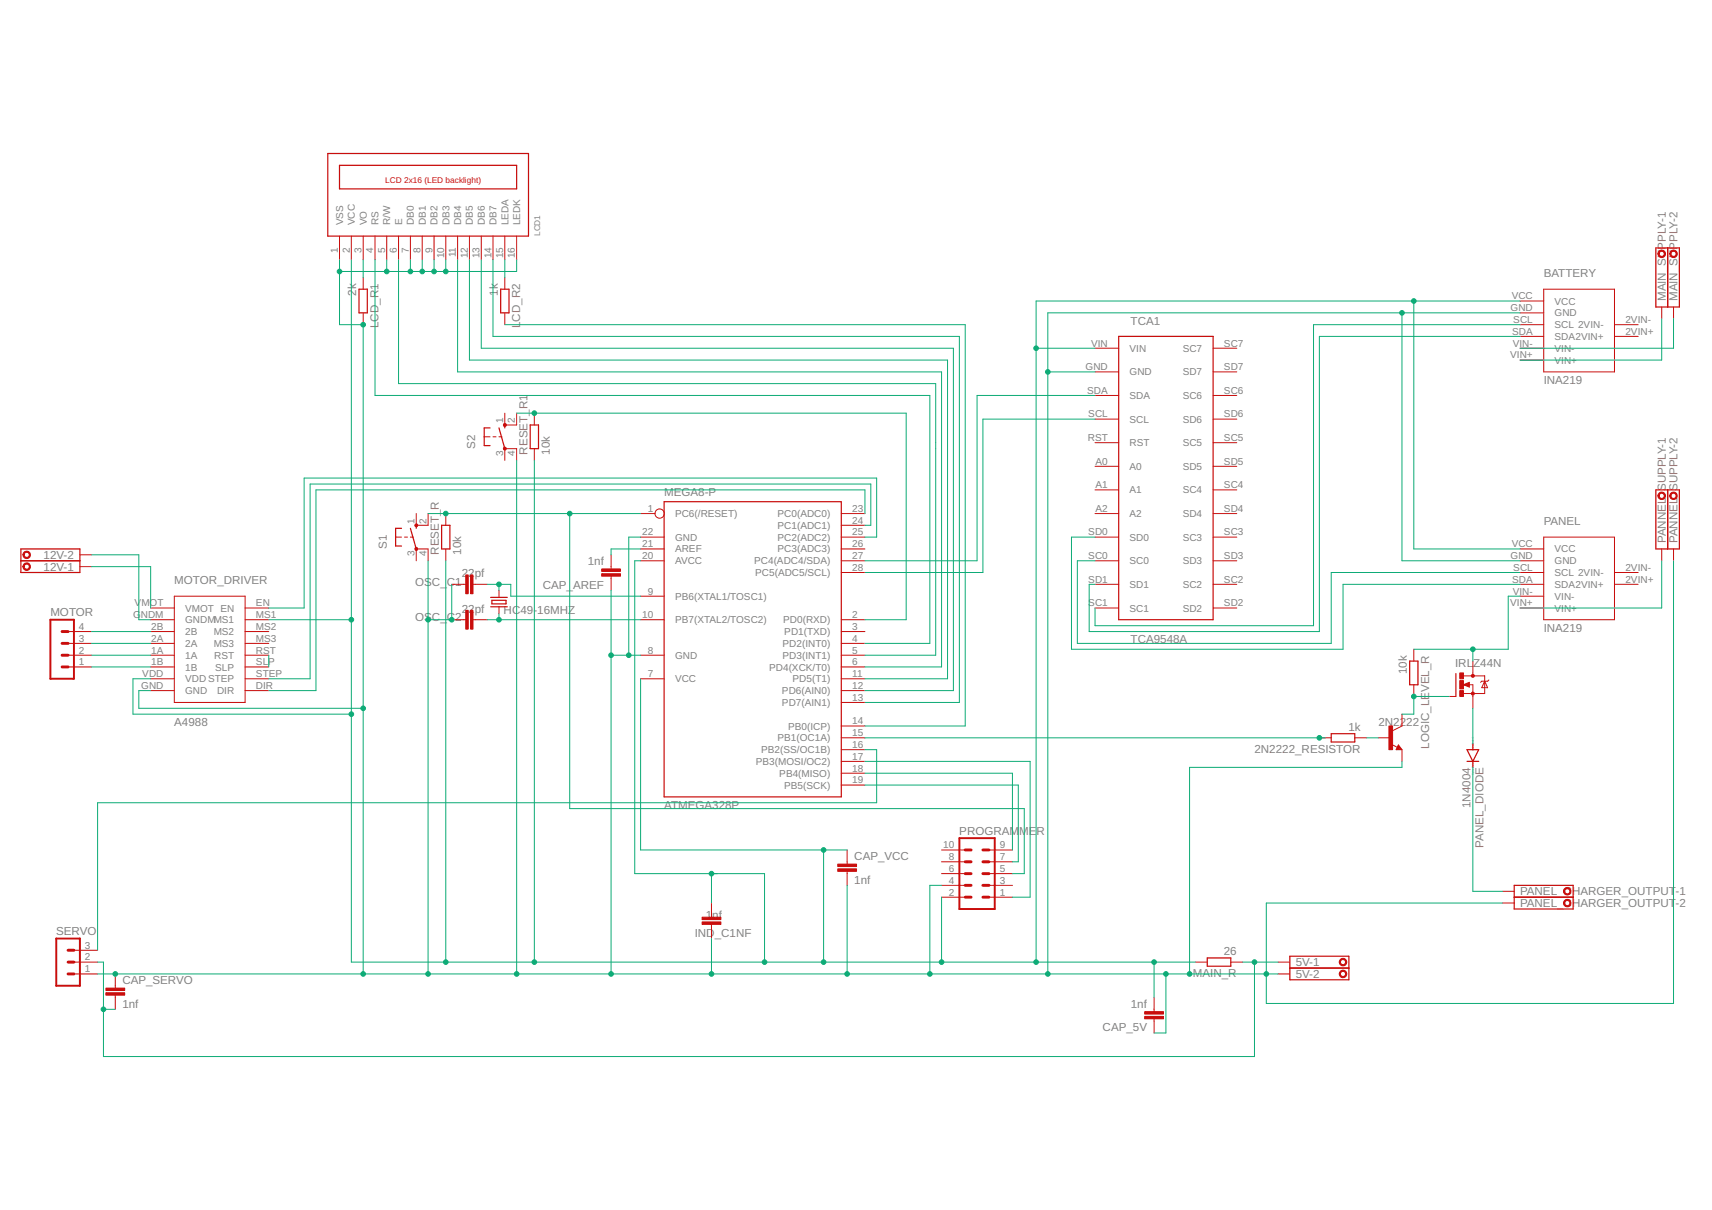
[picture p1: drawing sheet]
<svg xmlns="http://www.w3.org/2000/svg" width="297mm" height="210mm" viewBox="0 0 297 210" stroke-linecap="round" stroke-linejoin="round" font-family="sans-serif">
<g fill="none" stroke="#c90d0c" stroke-width=".21">
<path d="M56.9 26.6h34.8v14.4h-34.8zM58.9 28.7h30.7v4.1h-30.7zM62.3 50.2h1.4v4.1h-1.4zM86.9 50.2h1.4v4.1h-1.4zM194.1 58.4h16.4v49.1h-16.4zM287.3 43h4.1v10.3h-4.1zM289.3 43v10.3M85 74.2h-1v3.1h1M86.6 74.2l1 3.6M87.6 73.7v.5M92 73.7h1.4v4.1h-1.4zM3.6 95.2h10.3v4.1h-10.3z"/>
<path d="M3.6 97.3h10.3M69.7 91.7h-1.1v3h1.1M71.2 91.7l1 3.5M72.2 91.1v.6M76.6 91.1h1.5v4.1h-1.5zM115.2 87h30.8v51.2h-30.8zM287.3 85h4.1v10.2h-4.1zM289.3 85v10.2M85.1 105.3h2.9M85.1 103.6h2.9M85.3 104.1h2.5v.7h-2.5zM244.6 114.7h1.4v4.1h-1.4z"/>
<path d="M252.6 116.8v4M231 127.3h4.1v1.4h-4.1zM242.6 129.6l.1 .2h-.3l.2-.4 .5 .5h-.7M254.5 130h2.1l-1.1 2.1zM254.5 132.1h2.1M255.5 129v1M255.5 132.1v1M262.7 153.6h10.2v4.1h-10.2zM262.7 155.6h10.2M209.5 166.2h4.1v1.4h-4.1zM223.8 165.9h10.2v4.1h-10.2zM223.8 167.9h10.2"/>
</g>
<g fill="none" stroke="#c90d0c" stroke-width=".17">
<path d="M58.9 41v4.1M61 41v4.1M63 41v4.1M63 48.1v2.1M63 54.3v2M65.1 41v4.1M67.1 41v4.1M69.2 41v4.1M71.2 41v4.1M73.3 41v4.1M75.3 41v4.1M77.3 41v4.1"/>
<path d="M79.4 41v4.1M81.4 41v4.1M83.5 41v4.1M85.5 41v4.1M87.6 41v4.1M87.6 48.1v2.1M87.6 54.3v2M89.6 41v4.1M263.7 58.4h4.1M263.7 56.3h4.1M263.7 54.3h4.1M263.7 52.2h4.1"/>
<path d="M267.8 50.2h12.3v14.3h-12.3zM280.1 58.4h4.1M280.1 56.3h4.1M288.3 53.3v2M290.4 53.3v2M84 75.8h1M85.5 75.8h.6M86.6 75.8h.5M87.6 71.7v2h2v-2M87.6 79.9v-2.1h2v2.1M92.7 71.7v2M92.7 77.8v2.1"/>
<path d="M190 60.4h4.1M190 64.5h4.1M190 68.6h4.1M190 72.7h4.1M190 76.8h4.1M210.5 60.4h4.1M210.5 64.5h4.1M210.5 68.6h4.1M210.5 72.7h4.1M210.5 76.8h4.1M263.7 60.4h4.1M263.7 62.5h4.1"/>
<path d="M13.9 98.3h2M13.9 96.2h2M68.6 93.2h1.1M70.2 93.2h.5M71.2 93.2h.5M72.2 97.3v-2.1h2.1v2.1M72.2 89.1v2h2.1v-2M77.3 89.1v2M77.3 95.2v2.1M106 96.2v2.5M106 99.9v2.5M111.1 93.2h4.1"/>
<path d="M111.1 95.2h4.1M111.1 97.3h4.1M111.1 89.1h2.5M146 93.2h4.1M146 95.2h4.1M146 97.3h4.1M146 99.3h4.1M146 91.1h4.1M146 89.1h4.1M190 93.2h4.1M190 97.3h4.1M190 89.1h4.1"/>
<path d="M190 80.9h4.1M190 85h4.1M210.5 93.2h4.1M210.5 97.3h4.1M210.5 89.1h4.1M210.5 80.9h4.1M210.5 85h4.1M263.7 95.2h4.1M263.7 97.3h4.1M263.7 99.3h4.1M267.8 93.2h12.3v14.3h-12.3zM280.1 99.3h4.1"/>
<path d="M288.3 95.2v2.1M290.4 95.2v2.1M11.8 113.7h4.1M11.8 115.7h4.1M11.8 111.6h4.1M11.8 109.6h4.1M26.1 107.5h4.1M26.1 113.7h4.1M26.1 117.8h4.1M26.1 119.8h4.1M26.1 115.7h4.1M26.1 111.6h4.1"/>
<path d="M26.1 109.6h4.1M26.1 105.5h4.1M30.2 103.4h12.3v18.5h-12.3zM42.5 107.5h4.1M42.5 113.7h4.1M42.5 117.8h4.1M42.5 119.8h4.1M42.5 115.7h4.1M42.5 111.6h4.1M42.5 109.6h4.1M42.5 105.5h4.1M78.4 107.5h2.4"/>
<path d="M78.4 101.4h2.4M82.1 107.5h2.4M82.1 101.4h2.4M86.6 102.4v1.2M86.6 105.3v1.2M111.1 107.5h4.1M111.1 103.4h4.1M111.1 113.7h4.1M111.1 117.8h4.1M146 107.5h4.1M146 113.7h4.1M146 117.8h4.1"/>
<path d="M146 119.8h4.1M146 115.7h4.1M146 111.6h4.1M146 109.6h4.1M190 101.4h4.1M190 105.5h4.1M210.5 101.4h4.1M210.5 105.5h4.1M245.3 112.6v2.1M245.3 118.8v2M253.9 118.8l1-.4v.8zM253.9 117.2h3.7v3.1h-3.7"/>
<path d="M254.8 118.8h.7v4.1M255.5 114.7v2.5M257.6 118.2l.5 1.1h-1zM258.3 118l-.2 .2h-1l-.2 .2M263.7 103.4h4.1M263.7 101.4h4.1M263.7 105.5h4.1M280.1 101.4h4.1M146 136.2h4.1M146 134.1h4.1M146 132.1h4.1M146 130h4.1"/>
<path d="M146 128h4.1M146 125.9h4.1M146 121.9h4.1M228.9 128h2.1M235.1 128h2M239.2 128h2M241.4 129.1l1 .5M242.6 129.2l.6 .8h-1zM243.2 123.9v2l-1.6 .9M243.2 130v2.1M251.4 120.8h1.2M123.4 156.7v2.4"/>
<path d="M147 147.4v2.5M147 151.1v2.5M163.4 155.6h4.1M163.4 153.6h4.1M163.4 151.6h4.1M163.4 149.5h4.1M163.4 147.4h4.1M171.6 155.6h4.1M171.6 153.6h4.1M171.6 151.6h4.1M171.6 149.5h4.1M171.6 147.4h4.1"/>
<path d="M260.7 154.6h2M260.7 156.7h2M12.8 169h4.1M12.8 166.9h4.1M12.8 164.8h4.1M20 169v2.4M20 172.6v2.5M123.4 160.4v2.4M200.2 173v2.5M200.2 176.7v2.5M207.4 166.9h2.1M213.6 166.9h2"/>
<path d="M221.7 169h2.1M221.7 166.9h2.1"/>
<circle cx="114.4" cy="89.1" r=".8"/>
</g>
<path d="M8.7 107.5h4.1v10.3h-4.1zM166.5 145.4h6.1v12.3h-6.1zM9.8 162.8h4.1v8.2h-4.1z" fill="none" stroke="#c90d0c" stroke-width=".34"/>
<g fill="none" stroke="#c90d0c" stroke-width=".51">
<path d="M10.8 111.6h1M10.8 113.7h1M10.8 115.7h1M10.8 109.6h1M167.5 151.6h1M167.5 153.6h1M167.5 155.6h1M167.5 147.4h1M167.5 149.5h1M170.5 151.6h1.1M170.5 153.6h1.1M170.5 155.6h1.1"/>
<path d="M170.5 147.4h1.1M170.5 149.5h1.1M11.8 164.8h1M11.8 166.9h1M11.8 169h1"/>
</g>
<g fill="#c90d0c" stroke="#c90d0c" stroke-width=".17">
<path d="M81.6 99.7h.5v3.3h-.5z"/>
<path d="M80.8 99.7h.4v3.3h-.4z"/>
<path d="M81.6 105.9h.5v3.2h-.5z"/>
<path d="M80.8 105.9h.4v3.2h-.4z"/>
<path d="M198.6 175.5h3.3v.4h-3.3z"/>
<path d="M198.6 176.3h3.3v.4h-3.3z"/>
<path d="M104.4 98.7h3.3v.4h-3.3z"/>
<path d="M104.4 99.5h3.3v.4h-3.3z"/>
<path d="M145.4 150.7h3.2v.5h-3.2z"/>
<path d="M145.4 149.9h3.2v.4h-3.2z"/>
<path d="M121.8 159.1h3.3v.4h-3.3z"/>
<path d="M121.8 159.9h3.3v.5h-3.3z"/>
<path d="M253.3 119.8h.6v1h-.6z"/>
<path d="M253.3 116.7h.6v1.1h-.6z"/>
<path d="M253.3 118.1h.6v1.4h-.6z"/>
<path d="M241 125.9h.6v4.1h-.6z"/>
<path d="M18.4 172.2h3.2v.4h-3.2z"/>
<path d="M18.4 171.4h3.2v.4h-3.2z"/>
</g>
<g fill="#c90d0c" stroke="#c90d0c" stroke-width=".17">
<path d="M72.1 91h.3v.3h-.3z" fill-rule="evenodd"/>
<path d="M4.1 97.9a.65 .65 0 0 1 1.1 0 .65 .65 0 0 1-.4 1 .65 .65 0 0 1-.8-.6h.2a.45 .45 0 0 1 .6-.4 .45 .45 0 0 1 .1 .8 .45 .45 0 0 1-.7-.2v-.2h-.2z" fill-rule="evenodd"/>
<path d="M4.1 95.8a.65 .65 0 0 1 1.1 .1 .65 .65 0 0 1-.4 1 .65 .65 0 0 1-.8-.7h.2a.45 .45 0 0 1 .6-.3 .45 .45 0 0 1 .1 .7 .45 .45 0 0 1-.7-.2v-.2h-.2z" fill-rule="evenodd"/>
<path d="M232.5 166.5a.65 .65 0 0 1 1.1 0 .65 .65 0 0 1-.4 1 .65 .65 0 0 1-.8-.6h.2a.45 .45 0 0 1 .6-.4 .45 .45 0 0 1 .1 .7 .45 .45 0 0 1-.7-.1v-.2h-.2z" fill-rule="evenodd"/>
<path d="M232.5 168.5a.65 .65 0 0 1 1.1 .1 .65 .65 0 0 1-.4 1 .65 .65 0 0 1-.8-.6h.2a.45 .45 0 0 1 .6-.5 .45 .45 0 0 1 .1 .7 .45 .45 0 0 1-.7-.1v-.1h-.2z" fill-rule="evenodd"/>
<path d="M287.8 43.6a.66 .66 0 0 1 1.1 .1 .66 .66 0 0 1-.4 1 .66 .66 0 0 1-.8-.7h.2a.45 .45 0 0 1 .6-.3 .45 .45 0 0 1 .1 .7 .45 .45 0 0 1-.7-.2v-.2h-.2z" fill-rule="evenodd"/>
<path d="M289.9 43.6a.65 .65 0 0 1 1 .1 .65 .65 0 0 1-.4 .9 .65 .65 0 0 1-.8-.6h.2a.45 .45 0 0 1 .7-.3 .45 .45 0 0 1 .1 .7 .45 .45 0 0 1-.8-.2v-.2h-.2z" fill-rule="evenodd"/>
<path d="M287.8 85.6a.66 .66 0 0 1 1.1 .1 .66 .66 0 0 1-.4 1 .66 .66 0 0 1-.8-.7h.2a.45 .45 0 0 1 .6-.4 .45 .45 0 0 1 .1 .8 .45 .45 0 0 1-.7-.2v-.2h-.2z" fill-rule="evenodd"/>
<path d="M289.9 85.6a.65 .65 0 0 1 1 .1 .65 .65 0 0 1-.4 .9 .65 .65 0 0 1-.8-.6h.2a.45 .45 0 0 1 .7-.4 .45 .45 0 0 1 .1 .8 .45 .45 0 0 1-.8-.2v-.2h-.2z" fill-rule="evenodd"/>
<path d="M271.4 154.2a.65 .65 0 0 1 1.1 .1 .65 .65 0 0 1-.4 .9 .65 .65 0 0 1-.8-.6h.2a.45 .45 0 0 1 .6-.4 .45 .45 0 0 1 .1 .8 .45 .45 0 0 1-.7-.2v-.2h-.2z" fill-rule="evenodd"/>
<path d="M271.4 156.2a.65 .65 0 0 1 1.1 .1 .65 .65 0 0 1-.4 1 .65 .65 0 0 1-.8-.6h.2a.45 .45 0 0 1 .6-.4 .45 .45 0 0 1 .1 .7 .45 .45 0 0 1-.7-.2v-.1h-.2z" fill-rule="evenodd"/>
<path d="M87.4 77.6h.4v.4h-.4z" fill-rule="evenodd"/>
<path d="M87.4 73.5h.4v.4h-.4z" fill-rule="evenodd"/>
<circle cx="72.2" cy="95.2" r=".27"/>
<circle cx="255.5" cy="120.3" r=".27"/>
<circle cx="255.5" cy="117.2" r=".27"/>
</g>
<path d="M254.8 118.6l-.7 .2 .7 .2v-.2h-.2" fill="none" stroke="#c90d0c" stroke-width=".25"/>
<g fill="none" stroke="#0dab76" stroke-width=".17">
<path d="M58.9 45.1v11.2h4.1v112.7M61 45.1v121.8h146.4M63 45.1v3M65.1 45.1v23.5h96.2v43h-11.2M67.1 45.1v2M69.2 45.1v21.4h93.1v47.2h-12.2M71.2 45.1v2M73.3 45.1v2M75.3 45.1v2M77.3 45.1v2M79.4 45.1v19.4h84v51.2h-13.3M81.4 45.1v17.4h83v55.3h-14.3"/>
<path d="M83.5 45.1v15.3h81.9v59.4h-15.3M85.5 45.1v13.3h81v63.5h-16.4M87.6 56.3h79.9v69.6h-17.4M87.6 45.1v3M89.6 45.1v2h-30.7M243.2 54.3v43h20.5M245.3 52.2v43h18.4M263.7 58.4h-34.8v51.2h-39.9v-8.2h1M263.7 52.2h-83.9v114.7M263.7 54.3h-81.9v114.7M263.7 56.3h-35.8v52.2h-37.9v-3M288.3 55.3v7.2h-24.6"/>
<path d="M290.4 55.3v5.1h-26.7M89.6 71.7h67.6v35.8h-7.1M89.6 79.9v89.1M92.7 79.9v87M179.8 60.4h10.2M181.8 64.5h8.2M190 68.6h-20.5v28.7h-19.4M190 72.7h-19.5v26.6h-20.4M15.9 96.2h8.2v11.3h2M15.9 98.3h10.2v7.2M74.3 89.1h36.8M74.3 97.3v71.7"/>
<path d="M77.3 97.3v69.6M98.8 89.1v51.2h78.9v11.3h-2M111.1 97.3h-1v54.3h22.6v15.3M111.1 95.2h-5.1v1M111.1 93.2h-2v20.5M150.1 93.2h2v-10.3h-99.3v22.6h-6.2M150.1 91.1h1v-7.1h-97.3v33.8h-7.2M150.1 89.1v-4.1h-95.3v34.8h-8.2M190 97.3h-3.1v14.3h44.1v-12.3h32.7M190 93.2h-4.1v19.4h47.1v-11.2h30.7M288.3 97.3v8.2h-24.6M290.4 97.3v76.8h-70.7v-17.4h41"/>
<path d="M15.9 115.7h10.2M15.9 111.6h10.2M15.9 113.7h10.2M15.9 109.6h10.2M26.1 117.8h-3v6.1h37.9M26.1 119.8h-2v3.1h38.9M46.6 107.5h14.4M46.6 113.7v2M78.4 101.4v6.1h-4.1M84.5 107.5h26.6M84.5 101.4h4.1v2h22.5M86.6 101.4v1"/>
<path d="M86.6 106.5v1M106 102.4v66.6M106 113.7h5.1M111.1 117.8v29.6h35.9M255.5 112.6v2.1M263.7 103.4h-2v9.2h-16.4M150.1 130h2v9.3h-135.2v25.5M150.1 128h79.8M150.1 132.1h28.6v23.5h-3M150.1 136.2h26.6v13.3h-1M150.1 134.1h25.6v13.3M237.1 128h2.1"/>
<path d="M243.2 132.1v1h-36.8v35.9M251.4 120.8h-6.1v3.1h-2.1M255.5 133.1v21.5h5.2M255.5 122.9v6.1M123.4 151.6v5.1M142.9 147.4v19.5M147 153.6v15.4M163.4 155.6v11.3M163.4 153.6h-2.1v15.4M16.9 166.9h1v16.4h199.8v-16.4M16.9 169h204.8M17.9 175.1h2.1"/>
<path d="M123.4 162.8v6.2M200.2 166.9v6.1M202.3 169v10.2h-2.1M215.6 166.9h6.1"/>
</g>
<g fill="#0dab76" stroke="#0dab76" stroke-width=".17">
<circle cx="86.6" cy="107.5" r=".4"/>
<circle cx="228.9" cy="128" r=".4"/>
<circle cx="77.3" cy="89.1" r=".4"/>
<circle cx="98.8" cy="89.1" r=".4"/>
<circle cx="142.9" cy="166.9" r=".4"/>
<circle cx="142.9" cy="147.4" r=".4"/>
<circle cx="132.7" cy="166.9" r=".4"/>
<circle cx="179.8" cy="166.9" r=".4"/>
<circle cx="179.8" cy="60.4" r=".4"/>
<circle cx="123.4" cy="151.6" r=".4"/>
<circle cx="200.2" cy="166.9" r=".4"/>
<circle cx="245.3" cy="52.2" r=".4"/>
<circle cx="163.4" cy="166.9" r=".4"/>
<circle cx="77.3" cy="166.9" r=".4"/>
<circle cx="61" cy="123.9" r=".4"/>
<circle cx="92.7" cy="166.9" r=".4"/>
<circle cx="61" cy="107.5" r=".4"/>
<circle cx="202.3" cy="169" r=".4"/>
<circle cx="106" cy="169" r=".4"/>
<circle cx="109.1" cy="113.7" r=".4"/>
<circle cx="106" cy="113.7" r=".4"/>
<circle cx="147" cy="169" r=".4"/>
<circle cx="123.4" cy="169" r=".4"/>
<circle cx="181.8" cy="169" r=".4"/>
<circle cx="181.8" cy="64.5" r=".4"/>
<circle cx="243.2" cy="54.3" r=".4"/>
<circle cx="219.7" cy="169" r=".4"/>
<circle cx="161.3" cy="169" r=".4"/>
<circle cx="206.4" cy="169" r=".4"/>
<circle cx="74.3" cy="169" r=".4"/>
<circle cx="78.4" cy="107.5" r=".4"/>
<circle cx="74.3" cy="107.5" r=".4"/>
<circle cx="63" cy="169" r=".4"/>
<circle cx="77.3" cy="47.1" r=".4"/>
<circle cx="75.3" cy="47.1" r=".4"/>
<circle cx="73.3" cy="47.1" r=".4"/>
<circle cx="71.2" cy="47.1" r=".4"/>
<circle cx="67.1" cy="47.1" r=".4"/>
<circle cx="58.9" cy="47.1" r=".4"/>
<circle cx="63" cy="56.3" r=".4"/>
<circle cx="63" cy="122.9" r=".4"/>
<circle cx="20" cy="169" r=".4"/>
<circle cx="89.6" cy="169" r=".4"/>
<circle cx="86.6" cy="101.4" r=".4"/>
<circle cx="245.3" cy="120.8" r=".4"/>
<circle cx="217.7" cy="166.9" r=".4"/>
<circle cx="17.9" cy="175.1" r=".4"/>
<circle cx="255.5" cy="112.6" r=".4"/>
<circle cx="92.7" cy="71.7" r=".4"/>
</g>
<g font-size="2" fill="#808080">
<text x="61.8" y="51.3" transform="rotate(-90 61.8 51.3)">2k</text>
<text x="86.4" y="51.3" transform="rotate(-90 86.4 51.3)">1k</text>
<text x="267.8" y="48.1">BATTERY</text>
<text x="289" y="52.2" transform="rotate(-90 289 52.2)">MAIN_SUPPLY-1</text>
<text x="291.1" y="52.2" transform="rotate(-90 291.1 52.2)">MAIN_SUPPLY-2</text>
<text x="65.7" y="56.9" transform="rotate(-90 65.7 56.9)">LCD_R1</text>
<text x="90.2" y="56.9" transform="rotate(-90 90.2 56.9)">L</text>
<text x="90.2" y="55.8" transform="rotate(-90 90.2 55.8)">CD_R2</text>
<text x="196.1" y="56.3">TCA1</text>
<text x="267.8" y="66.6">INA219</text>
<text x="82.5" y="77.8" transform="rotate(-90 82.5 77.8)">S2</text>
<text x="91.5" y="78.8" transform="rotate(-90 91.5 78.8)">RESET_R1</text>
<text x="95.4" y="78.8" transform="rotate(-90 95.4 78.8)">10k</text>
<text x="115.2" y="86">MEGA8-P</text>
<text x="67.1" y="95.2" transform="rotate(-90 67.1 95.2)">S1</text>
<text x="267.8" y="91.1">PANEL</text>
<text x="289" y="94.2" transform="rotate(-90 289 94.2)">PANNEL_SUPPLY-1</text>
<text x="291.1" y="94.2" transform="rotate(-90 291.1 94.2)">PANNEL_SUPPLY-2</text>
<text x="7.6" y="99">12V-1</text>
<text x="7.6" y="97">12V-2</text>
<text x="30.2" y="101.4">MOTOR_DRIVER</text>
<text x="72.1" y="101.6">OSC_</text>
<text x="76.1" y="96.3" transform="rotate(-90 76.1 96.3)">RESET_R</text>
<text x="77.5" y="101.6">C</text>
<text x="79" y="101.6">1</text>
<text x="80" y="96.3" transform="rotate(-90 80 96.3)">10k</text>
<text x="80.1" y="100.1">2</text>
<text x="81.2" y="100.1">2</text>
<text x="82.4" y="100.1">pf</text>
<text x="102" y="98">1nf</text>
<text x="8.7" y="106.9">MOTOR</text>
<text x="72.1" y="107.7">OSC_</text>
<text x="77.5" y="107.7">C2</text>
<text x="80.1" y="106.3">2</text>
<text x="81.2" y="106.3">2</text>
<text x="82.4" y="106.3">pf</text>
<text x="87.4" y="106.5">HC49-</text>
<text x="93.2" y="106.5">16MHZ</text>
<text x="94.2" y="102.1">CAP_AREF</text>
<text x="196.1" y="111.6">TCA9548A</text>
<text x="267.8" y="109.6">INA219</text>
<text x="244.1" y="116.9" transform="rotate(-90 244.1 116.9)">10k</text>
<text x="252.5" y="115.7">IRL</text>
<text x="255.6" y="115.7">Z44N</text>
<text x="30.2" y="125.9">A4988</text>
<text x="239.2" y="125.9">2N</text>
<text x="241.7" y="125.9">2222</text>
<text x="217.6" y="130.6">2N2222_RESISTOR</text>
<text x="233.9" y="126.8">1k</text>
<text x="248" y="129.9" transform="rotate(-90 248 129.9)">LOGIC_LEVEL_R</text>
<text x="115.2" y="140.3">ATMEGA328P</text>
<text x="255.1" y="140.2" transform="rotate(-90 255.1 140.2)">1N4004</text>
<text x="148.2" y="149.2">CAP_VCC</text>
<text x="166.4" y="144.8">PROGRAM</text>
<text x="176.8" y="144.8">ME</text>
<text x="179.8" y="144.8">R</text>
<text x="257.4" y="147" transform="rotate(-90 257.4 147)">PANEL_DIODE</text>
<text x="148.2" y="153.3">1nf</text>
<text x="263.7" y="155.3">PANEL_CHARGER_OUTPUT</text>
<text x="290.7" y="155.3">-1</text>
<text x="122.5" y="159.4">1nf</text>
<text x="263.7" y="157.4">PANEL_CHARGER_OUTPUT</text>
<text x="290.7" y="157.4">-2</text>
<text x="9.8" y="162.2">SERVO</text>
<text x="120.5" y="162.5">IND</text>
<text x="124" y="162.5">_C1NF</text>
<text x="212.3" y="165.7">26</text>
<text x="224.8" y="167.6">5V-1</text>
<text x="21.2" y="170.7">CAP_SERVO</text>
<text x="207" y="169.5">MAIN_R</text>
<text x="224.8" y="169.7">5V-2</text>
<text x="21.2" y="174.8">1nf</text>
<text x="191.3" y="178.9">CAP_5V</text>
<text x="196.2" y="174.8">1nf</text>
</g>
<g font-size="1.7" fill="#808080">
<text x="59.5" y="39.1" transform="rotate(-90 59.5 39.1)">VSS</text>
<text x="61.6" y="39.1" transform="rotate(-90 61.6 39.1)">VCC</text>
<text x="63.6" y="39.1" transform="rotate(-90 63.6 39.1)">VO</text>
<text x="65.7" y="39.1" transform="rotate(-90 65.7 39.1)">RS</text>
<text x="67.7" y="39.1" transform="rotate(-90 67.7 39.1)">R/W</text>
<text x="69.8" y="39.1" transform="rotate(-90 69.8 39.1)">E</text>
<text x="71.8" y="39.1" transform="rotate(-90 71.8 39.1)">DB0</text>
<text x="73.9" y="39.1" transform="rotate(-90 73.9 39.1)">DB1</text>
<text x="75.9" y="39.1" transform="rotate(-90 75.9 39.1)">DB2</text>
<text x="78" y="39.1" transform="rotate(-90 78 39.1)">DB3</text>
<text x="80" y="39.1" transform="rotate(-90 80 39.1)">DB4</text>
<text x="82.1" y="39.1" transform="rotate(-90 82.1 39.1)">DB5</text>
<text x="84.1" y="39.1" transform="rotate(-90 84.1 39.1)">DB6</text>
<text x="86.2" y="39.1" transform="rotate(-90 86.2 39.1)">DB7</text>
<text x="88.2" y="39.1" transform="rotate(-90 88.2 39.1)">LEDA</text>
<text x="90.3" y="39.1" transform="rotate(-90 90.3 39.1)">LEDK</text>
<text x="58.6" y="43.8" transform="rotate(-90 58.6 43.8)">1</text>
<text x="60.7" y="43.8" transform="rotate(-90 60.7 43.8)">2</text>
<text x="62.7" y="43.8" transform="rotate(-90 62.7 43.8)">3</text>
<text x="64.8" y="43.8" transform="rotate(-90 64.8 43.8)">4</text>
<text x="66.8" y="43.8" transform="rotate(-90 66.8 43.8)">5</text>
<text x="68.9" y="43.8" transform="rotate(-90 68.9 43.8)">6</text>
<text x="70.9" y="43.8" transform="rotate(-90 70.9 43.8)">7</text>
<text x="73" y="43.8" transform="rotate(-90 73 43.8)">8</text>
<text x="75" y="43.8" transform="rotate(-90 75 43.8)">9</text>
<text x="77.1" y="44.8" transform="rotate(-90 77.1 44.8)">10</text>
<text x="79.1" y="44.7" transform="rotate(-90 79.1 44.7)">11</text>
<text x="81.2" y="44.8" transform="rotate(-90 81.2 44.8)">12</text>
<text x="83.2" y="44.8" transform="rotate(-90 83.2 44.8)">13</text>
<text x="85.3" y="44.8" transform="rotate(-90 85.3 44.8)">14</text>
<text x="87.3" y="44.8" transform="rotate(-90 87.3 44.8)">15</text>
<text x="89.4" y="44.8" transform="rotate(-90 89.4 44.8)">16</text>
<text x="262.1" y="54">GND</text>
<text x="262.3" y="51.9">VCC</text>
<text x="269.7" y="52.8">VCC</text>
<text x="262.4" y="58.1">SDA</text>
<text x="262.6" y="56">SCL</text>
<text x="269.7" y="59">SDA2VIN+</text>
<text x="269.7" y="56.9">SCL 2VIN-</text>
<text x="269.7" y="54.9">GND</text>
<text x="282" y="58.1">2VIN+</text>
<text x="282" y="56">2VIN-</text>
<text x="188.4" y="64.2">GND</text>
<text x="189.3" y="60.1">VIN</text>
<text x="196" y="61">VIN</text>
<text x="196" y="65.1">GND</text>
<text x="205.2" y="65.1">SD7</text>
<text x="205.2" y="61">SC7</text>
<text x="212.4" y="64.2">SD7</text>
<text x="212.4" y="60.1">SC7</text>
<text x="262" y="62.2">VIN+</text>
<text x="262.5" y="60.1">VIN-</text>
<text x="269.7" y="63.1">VIN+</text>
<text x="269.7" y="61">VIN-</text>
<text x="188.6" y="68.3">SDA</text>
<text x="196" y="69.2">SDA</text>
<text x="205.2" y="69.2">SC6</text>
<text x="212.4" y="68.3">SC6</text>
<text x="87.3" y="73.4" transform="rotate(-90 87.3 73.4)">1</text>
<text x="89.4" y="73.4" transform="rotate(-90 89.4 73.4)">2</text>
<text x="188.7" y="76.5">RST</text>
<text x="188.8" y="72.4">SCL</text>
<text x="196" y="73.3">SCL</text>
<text x="196" y="77.4">RST</text>
<text x="205.2" y="77.4">SC5</text>
<text x="205.2" y="73.3">SD6</text>
<text x="212.4" y="76.5">SC5</text>
<text x="212.4" y="72.4">SD6</text>
<text x="87.3" y="79.1" transform="rotate(-90 87.3 79.1)">3</text>
<text x="89.4" y="79.1" transform="rotate(-90 89.4 79.1)">4</text>
<text x="190.1" y="80.6">A0</text>
<text x="196" y="81.5">A0</text>
<text x="205.2" y="81.5">SD5</text>
<text x="212.4" y="80.6">SD5</text>
<text x="112.4" y="88.8">1</text>
<text x="117.1" y="89.7">PC6(/RESET)</text>
<text x="134.9" y="89.7">PC0(ADC0)</text>
<text x="147.8" y="88.8">23</text>
<text x="190.1" y="84.7">A1</text>
<text x="190.1" y="88.8">A2</text>
<text x="196" y="85.6">A1</text>
<text x="196" y="89.7">A2</text>
<text x="205.2" y="89.7">SD4</text>
<text x="205.2" y="85.6">SC4</text>
<text x="212.4" y="88.8">SD4</text>
<text x="212.4" y="84.7">SC4</text>
<text x="71.9" y="90.8" transform="rotate(-90 71.9 90.8)">1</text>
<text x="74" y="90.8" transform="rotate(-90 74 90.8)">2</text>
<text x="111.4" y="92.9">22</text>
<text x="111.4" y="94.9">21</text>
<text x="117.1" y="93.8">GND</text>
<text x="117.1" y="95.8">AREF</text>
<text x="134.9" y="95.8">PC3(ADC3)</text>
<text x="134.9" y="93.8">PC2(ADC2)</text>
<text x="134.9" y="91.7">PC1(ADC1)</text>
<text x="147.8" y="94.9">26</text>
<text x="147.8" y="92.9">25</text>
<text x="147.8" y="90.8">24</text>
<text x="188.8" y="92.9">SD0</text>
<text x="196" y="93.8">SD0</text>
<text x="205.2" y="93.8">SC3</text>
<text x="212.4" y="92.9">SC3</text>
<text x="262.3" y="94.9">VCC</text>
<text x="269.7" y="95.8">VCC</text>
<text x="71.9" y="96.5" transform="rotate(-90 71.9 96.5)">3</text>
<text x="74" y="96.5" transform="rotate(-90 74 96.5)">4</text>
<text x="111.4" y="97">20</text>
<text x="117.1" y="97.9">AVCC</text>
<text x="130.9" y="97.9">PC4(ADC4/SDA)</text>
<text x="131" y="99.9">PC5(ADC5/SCL)</text>
<text x="147.8" y="99">28</text>
<text x="147.8" y="97">27</text>
<text x="188.8" y="97">SC0</text>
<text x="188.8" y="101.1">SD1</text>
<text x="196" y="97.9">SC0</text>
<text x="196" y="102">SD1</text>
<text x="205.2" y="102">SC2</text>
<text x="205.2" y="97.9">SD3</text>
<text x="212.4" y="101.1">SC2</text>
<text x="212.4" y="97">SD3</text>
<text x="262.1" y="97">GND</text>
<text x="262.4" y="101.1">SDA</text>
<text x="262.6" y="99">SCL</text>
<text x="269.7" y="102">SDA2VIN+</text>
<text x="269.7" y="99.9">SCL 2VIN-</text>
<text x="269.7" y="97.9">GND</text>
<text x="282" y="101.1">2VIN+</text>
<text x="282" y="99">2VIN-</text>
<text x="23.1" y="107.2">G</text>
<text x="23.4" y="105.2">V</text>
<text x="24.4" y="107.2">NDM</text>
<text x="24.5" y="105.2">MOT</text>
<text x="32.1" y="106.1">VMOT EN</text>
<text x="44.4" y="107.2">MS1</text>
<text x="44.4" y="105.2">EN</text>
<text x="111.4" y="107.2">10</text>
<text x="112.4" y="103.1">9</text>
<text x="117.1" y="104">PB6(XTAL1/TOSC1)</text>
<text x="147.8" y="107.2">2</text>
<text x="188.8" y="105.2">SC1</text>
<text x="196" y="106.1">SC1</text>
<text x="205.2" y="106.1">SD2</text>
<text x="212.4" y="105.2">SD2</text>
<text x="262" y="105.2">VIN+</text>
<text x="262.5" y="103.1">VIN-</text>
<text x="269.7" y="106.1">VIN+</text>
<text x="269.7" y="104">VIN-</text>
<text x="13.7" y="113.4">2</text>
<text x="13.7" y="111.3">3</text>
<text x="13.7" y="109.3">4</text>
<text x="26.2" y="109.3">2B</text>
<text x="26.2" y="111.3">2A</text>
<text x="26.2" y="113.4">1A</text>
<text x="32.1" y="108.1">GNDMMS1</text>
<text x="32.1" y="110.2">2B</text>
<text x="32.1" y="112.2">2A</text>
<text x="37.1" y="112.2">MS3</text>
<text x="37.1" y="110.2">MS2</text>
<text x="44.4" y="113.4">RST</text>
<text x="44.4" y="111.3">MS3</text>
<text x="44.4" y="109.3">MS2</text>
<text x="112.4" y="113.4">8</text>
<text x="117.1" y="108.1">PB7(XTAL2/TOSC2)</text>
<text x="135.8" y="112.2">PD2(INT0)</text>
<text x="135.9" y="108.1">PD0(RXD)</text>
<text x="136.1" y="110.2">PD1(TXD)</text>
<text x="147.8" y="113.4">5</text>
<text x="147.8" y="111.3">4</text>
<text x="147.8" y="109.3">3</text>
<text x="13.7" y="115.4">1</text>
<text x="24.5" y="119.5">GND</text>
<text x="24.7" y="117.5">VDD</text>
<text x="26.2" y="115.4">1B</text>
<text x="32.1" y="114.3">1A</text>
<text x="32.1" y="116.3">1B</text>
<text x="32.1" y="118.4">VDD STEP</text>
<text x="37.2" y="114.3">RST</text>
<text x="37.3" y="116.3">SLP</text>
<text x="44.4" y="119.5">DIR</text>
<text x="44.4" y="117.5">STEP</text>
<text x="44.4" y="115.4">SLP</text>
<text x="112.4" y="117.5">7</text>
<text x="117.1" y="114.3">GND</text>
<text x="117.1" y="118.4">VCC</text>
<text x="133.5" y="116.3">PD4(XCK/T0)</text>
<text x="135.8" y="114.3">PD3(INT1)</text>
<text x="137.5" y="118.4">PD5(T1)</text>
<text x="147.8" y="119.5">12</text>
<text x="147.8" y="117.5">11</text>
<text x="147.8" y="115.4">6</text>
<text x="32.1" y="120.4">GND</text>
<text x="37.7" y="120.4">DIR</text>
<text x="135.7" y="122.5">PD7(AIN1)</text>
<text x="135.7" y="120.4">PD6(AIN0)</text>
<text x="147.8" y="125.7">14</text>
<text x="147.8" y="121.6">13</text>
<text x="132.1" y="130.7">PB2(SS/OC1B)</text>
<text x="134.9" y="128.6">PB1(OC1A)</text>
<text x="136.7" y="126.6">PB0(ICP)</text>
<text x="147.8" y="131.8">17</text>
<text x="147.8" y="129.8">16</text>
<text x="147.8" y="127.7">15</text>
<text x="131.1" y="132.7">PB3(MOSI/OC2)</text>
<text x="135.2" y="134.7">PB4(MISO)</text>
<text x="136.1" y="136.8">PB5(SCK)</text>
<text x="147.8" y="135.9">19</text>
<text x="147.8" y="133.8">18</text>
<text x="163.6" y="147.2">10</text>
<text x="164.6" y="149.2">8</text>
<text x="173.5" y="149.2">7</text>
<text x="173.5" y="147.2">9</text>
<text x="164.6" y="155.4">2</text>
<text x="164.6" y="153.3">4</text>
<text x="164.6" y="151.3">6</text>
<text x="173.5" y="155.4">1</text>
<text x="173.5" y="153.3">3</text>
<text x="173.5" y="151.3">5</text>
<text x="14.7" y="166.6">2</text>
<text x="14.7" y="164.6">3</text>
<text x="14.7" y="168.7">1</text>
</g>
<text font-size="1.4" fill="#c90d0c" x="66.8" y="31.7">LCD 2x16 (LED backlight)</text>
<text font-size="1.4" fill="#808080" x="93.7" y="41" transform="rotate(-90 93.7 41)">LCD1</text>
<g font-size=".4" fill="#808080">
<text x="255.7" y="130.3" transform="rotate(-90 255.7 130.3)">SpiceOrder 1</text>
<text x="255.7" y="134.4" transform="rotate(-90 255.7 134.4)">SpiceOrder 2</text>
</g>
</svg>
